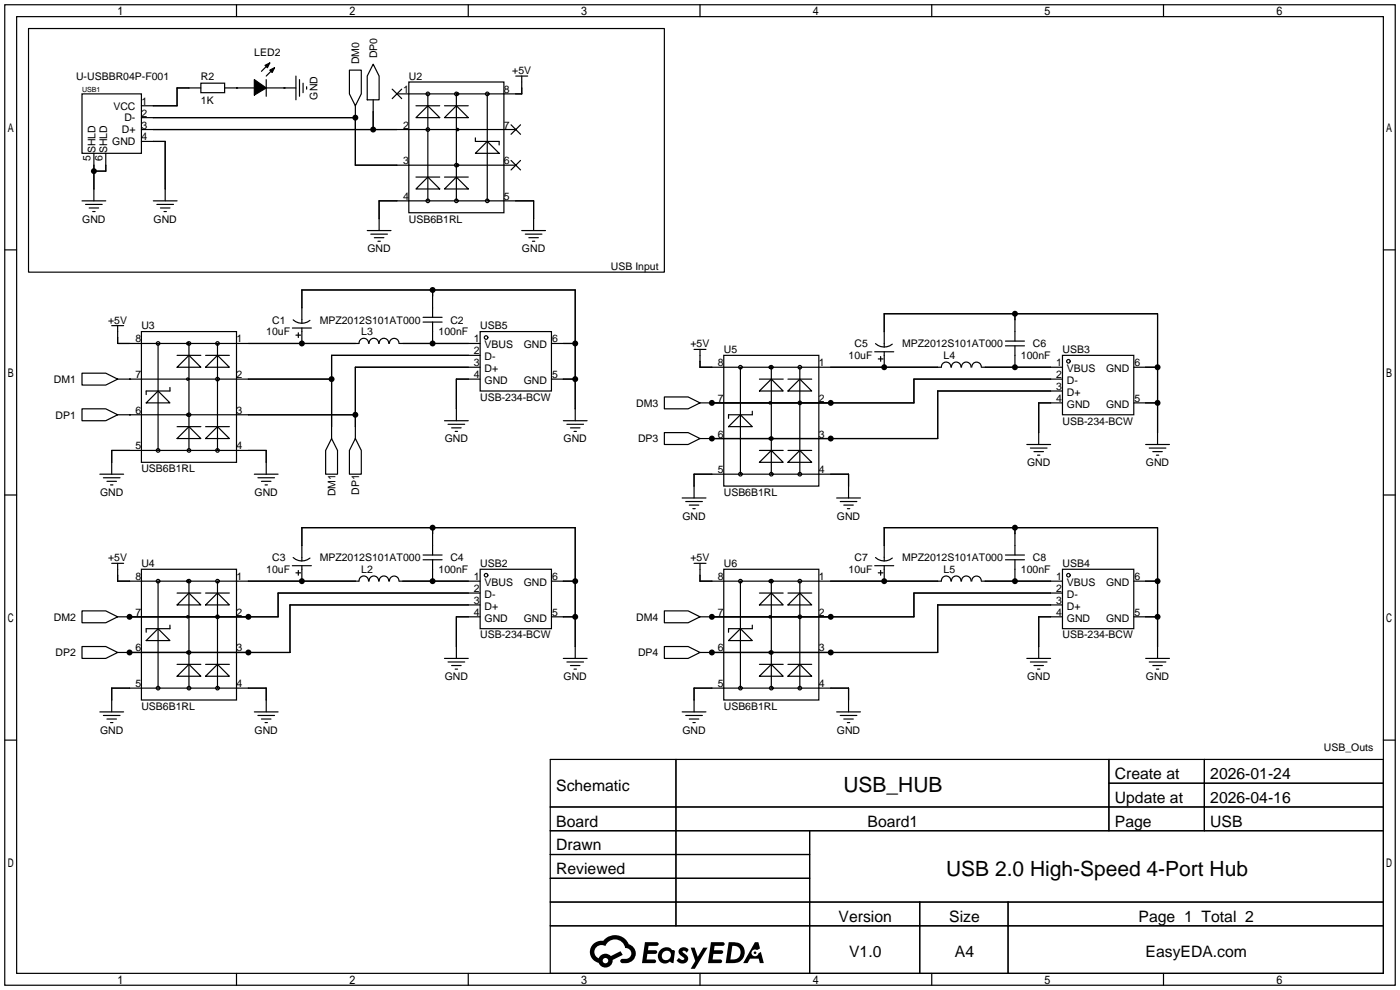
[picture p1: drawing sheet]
<svg xmlns="http://www.w3.org/2000/svg" width="299mm" height="212mm" viewBox="0 0 299 212" stroke-linecap="round" stroke-linejoin="round" font-family="sans-serif">
<g fill="none" stroke="#000" stroke-width=".25">
<path d="M1 1h297.2v209.6h-297.2zM3.6 3.6h292.1v204.4h-292.1zM6.1 6.1h135.9v52.1h-135.9zM42.9 17.8h5.1v2h-5.1zM42.9 18.8h-5.1v3.8h-7.6M48 18.8h6.4M50.5 18.8h.1M50.5 1v2.6M56.9 17v3.6M56.9 18.8h6.3M56.9 14.2l-1 1M57.9 15.2l-1 1.1"/>
<path d="M60.7 18.8h.1M63.2 16.3v5M64 17v3.6M64.8 17.8v2M65.5 18.5v.6M74.7 15h2.5v5.1l-1.3 2.5-1.2-2.5zM79.8 13.7l1.2 2.6v5h-2.5v-5zM83.8 19.1l2.1 2M85.9 19.1l-2.1 2M87.4 17.5h20.3v28h-20.3zM100.1 1v2.6M110.2 16.3h2.6"/>
<path d="M111.5 16.3v3.8h-26.7M149.6 1v2.6M199.1 1v2.6M248.7 1v2.6M17.5 20.1h12.7v12.7h-12.7zM20.1 32.8v10.1M22.6 32.8v3.8h-2.5M30.2 25.1h45.7M30.2 27.7h80M30.2 30.2h5.1v12.7M75.9 22.6v12.7h34.3M79.8 21.3v6.4"/>
<path d="M88.9 25.1l2.5-2.5 2.6 2.5zM88.9 22.6h5.1M88.9 37.8h5.1M91.4 20.1v22.8M95 25.1l2.5-2.5 2.6 2.5zM95 22.6h5.1M95 37.8h5.1M97.5 20.1v22.8M101.6 32.8l2.5-2.6 2.6 2.6zM101.6 29.5v.7h5.1v.8M104.1 20.1v22.8M109.2 34.3l2.1 2"/>
<path d="M109.2 26.7l2.1 2M111.3 34.3l-2.1 2M111.3 26.7l-2.1 2M1 53.4h2.6M17.5 42.9h5.1M18.3 43.7h3.5M19 44.4h2.1M19.8 45.2h.5M32.8 42.9h5M33.5 43.7h3.6M34.3 44.4h2M35.1 45.2h.5"/>
<path d="M78.5 49.3h5.1M79.2 50h3.6M80 50.8h2M80.8 51.6h.5M81 49.3v-6.4h33v6.4M88.9 40.4l2.5-2.6 2.6 2.6zM95 40.4l2.5-2.6 2.6 2.6zM111.5 49.3h5.1M112.3 50h3.5M113 50.8h2.1M113.8 51.6h.5M295.7 53.4h2.5"/>
<path d="M17.5 79.8h5.1l2.5 1.2-2.5 1.3h-5.1zM23.9 69.6h2.5M25.1 69.6v3.8h51.6a1.01 1.01 0 0 1 1.1-1.1 1.01 1.01 0 0 1 1 1.1M30.2 70.9h20.3v27.9h-20.3zM33.8 73.4v22.9M37.8 75.9h5.1M40.4 75.9l2.5 2.6h-5.1zM40.4 73.4v22.9M43.9 75.9h5.1M46.5 75.9l2.5 2.6h-5.1zM46.5 73.4v22.9M62.5 70.1h4"/>
<path d="M62.7 68.4a2.74 2.74 0 0 0 3.5 .1M63.2 71.6h1.1M63.8 71.1v1M64.5 69.1v-7.1h58.4v27.9M64.5 70.1v3.3M78.9 73.4a1.01 1.01 0 0 1 1-1.1 1.01 1.01 0 0 1 1 1.1M81 73.4a1.01 1.01 0 0 1 1.1-1.1 1.01 1.01 0 0 1 1 1.1M83.2 73.4a1.01 1.01 0 0 1 1-1.1 1.01 1.01 0 0 1 1.1 1.1M85.3 73.4h17.3M90.4 67.8h4.1M90.4 68.8h4.1M92.5 62v5.8"/>
<path d="M92.5 68.8v4.6M102.6 70.9h15.3v12.7h-15.3zM102.6 78.5h-26.7v15.2M102.6 75.9h-31.7v17.8M117.9 73.4h5M148.3 74.7h2.6M149.6 74.7v3.8h51.6M154.7 75.9h20.3v28h-20.3zM158.2 78.5v22.8M164.8 78.5v22.8M170.9 78.5v22.8M186.9 75.2h4.1"/>
<path d="M187.1 73.4a2.74 2.74 0 0 0 3.6 .2M187.7 76.7h1M188.2 76.2v1M189 74.2v-7.1h58.4v27.9M189 75.2v3.3M201.2 78.5a1.01 1.01 0 0 1 1-1.1 1.01 1.01 0 0 1 1 1.1M203.4 78.5a1.01 1.01 0 0 1 1-1.1 1.01 1.01 0 0 1 1 1.1M205.5 78.5a1.01 1.01 0 0 1 1-1.1 1.01 1.01 0 0 1 1 1.1M207.7 78.5a1.01 1.01 0 0 1 1-1.1 1.01 1.01 0 0 1 1 1.1M209.8 78.5h17.3M214.9 72.9h4M214.9 73.9h4"/>
<path d="M216.9 67.1v5.8M216.9 73.9v4.6M227.1 75.9h15.2v12.7h-15.2zM242.3 78.5h5.1M17.5 87.4h5.1l2.5 1.2-2.5 1.3h-5.1zM25.1 81h45.8M25.1 88.6h50.8M27.7 88.6h.1M27.7 81h.1M33.8 83.6l2.5 2.5h-5.1zM36.3 82.8v.8h-5.1v.7M37.8 91.2h5.1"/>
<path d="M40.4 91.2l2.5 2.5h-5.1zM43.9 91.2h5.1M46.5 91.2l2.5 2.5h-5.1zM70.9 93.7l1.2 2.6v5h-2.5v-5zM75.9 93.7l1.3 2.6v5h-2.5v-5zM95 89.9h5.1M95.8 90.7h3.5M96.5 91.4h2.1M97.3 92.2h.5M102.6 81h-5.1v8.9M117.9 81h5M120.4 89.9h5.1"/>
<path d="M121.2 90.7h3.5M121.9 91.4h2.1M122.7 92.2h.5M142 84.8h5.1l2.5 1.3-2.5 1.3h-5.1zM142 92.5h5.1l2.5 1.2-2.5 1.3h-5.1zM155.7 91.2l2.5-2.6 2.6 2.6zM160.8 87.9v.7h-5.1v.8M162.3 83.6l2.5-2.6 2.6 2.6zM162.3 81h5.1M162.3 96.3h5.1M164.8 96.3l2.6 2.5h-5.1zM168.4 83.6l2.5-2.6 2.6 2.6z"/>
<path d="M168.4 98.8l2.5-2.5 2.6 2.5zM168.4 81h5.1M168.4 96.3h5.1M219.5 95h5M220.2 95.8h3.6M221 96.5h2M221.7 97.3h.5M227.1 81h-31.8v5.1h-45.7M227.1 83.6h-26.7v10.1h-50.8M227.1 86.1h-5.1v8.9M242.3 86.1h5.1M244.9 95h5"/>
<path d="M245.6 95.8h3.6M246.4 96.5h2M247.1 97.3h.5M1 105.8h2.6M21.3 101.3h5.1M22.1 102.1h3.6M22.9 102.9h2M23.6 103.6h.5M23.9 101.3v-5h33v5M54.4 101.3h5M55.1 102.1h3.6M55.9 102.9h2"/>
<path d="M56.6 103.6h.5M62.7 119.2a2.74 2.74 0 0 0 3.5 .1M64.5 119.9v-7.1h58.4v27.9M90.4 118.6h4.1M90.4 119.6h4.1M92.5 112.8v5.8M92.5 119.6v4.6M145.8 106.4h5.1M146.6 107.2h3.5M147.3 107.9h2.1M148.1 108.7h.5M148.3 106.4v-5.1h33.1v5.1"/>
<path d="M178.8 106.4h5.1M179.6 107.2h3.5M180.3 107.9h2.1M181.1 108.7h.5M187.1 119.2a2.74 2.74 0 0 0 3.6 .1M189 119.9v-7.1h58.4v27.9M214.9 118.6h4M214.9 119.6h4M216.9 112.8v5.8M216.9 119.6v4.6M295.7 105.8h2.5M17.5 130.6h5.1l2.5 1.2-2.5 1.3h-5.1z"/>
<path d="M17.5 138.2h5.1l2.5 1.2-2.5 1.3h-5.1zM23.9 120.4h2.5M25.1 120.4v3.8h51.6M30.2 121.7h20.3v27.9h-20.3zM33.8 134.4l2.5 2.5h-5.1zM33.8 124.2v22.9M36.3 133.6v.8h-5.1v.7M37.8 129.3l2.6-2.6 2.5 2.6zM37.8 126.7h5.1M40.4 124.2v22.9M43.9 129.3l2.6-2.6 2.5 2.6zM43.9 126.7h5.1"/>
<path d="M46.5 124.2v22.9M62.5 120.9h4M63.2 122.4h1.1M63.8 121.9v1M64.5 120.9v3.3M76.7 124.2a1.01 1.01 0 0 1 1.1-1.1 1.01 1.01 0 0 1 1 1.1M78.9 124.2a1.01 1.01 0 0 1 1-1.1 1.01 1.01 0 0 1 1 1.1M81 124.2a1.01 1.01 0 0 1 1.1-1.1 1.01 1.01 0 0 1 1 1.1M83.2 124.2a1.01 1.01 0 0 1 1-1.1 1.01 1.01 0 0 1 1.1 1.1M85.3 124.2h17.3M102.6 121.7h15.3v12.7h-15.3zM102.6 131.8h-5.1v8.9"/>
<path d="M102.6 126.7h-43.2v5.1h-34.3M102.6 129.3h-40.6v10.1h-36.9M117.9 124.2h5M117.9 131.8h5M142 130.6h5.1l2.5 1.2-2.5 1.3h-5.1zM142 138.2h5.1l2.5 1.2-2.5 1.3h-5.1zM148.3 120.4h2.6M149.6 120.4v3.8h51.6M154.7 121.7h20.3v27.9h-20.3zM155.7 136.9l2.5-2.5 2.6 2.5zM158.2 124.2v22.9M160.8 133.6v.8h-5.1v.7"/>
<path d="M162.3 129.3l2.5-2.6 2.6 2.6zM162.3 126.7h5.1M164.8 124.2v22.9M168.4 129.3l2.5-2.6 2.6 2.6zM168.4 126.7h5.1M170.9 124.2v22.9M186.9 120.9h4.1M187.7 122.4h1M188.2 121.9v1M189 120.9v3.3M201.2 124.2a1.01 1.01 0 0 1 1-1.1 1.01 1.01 0 0 1 1 1.1M203.4 124.2a1.01 1.01 0 0 1 1-1.1 1.01 1.01 0 0 1 1 1.1"/>
<path d="M205.5 124.2a1.01 1.01 0 0 1 1-1.1 1.01 1.01 0 0 1 1 1.1M207.7 124.2a1.01 1.01 0 0 1 1-1.1 1.01 1.01 0 0 1 1 1.1M209.8 124.2h17.3M227.1 121.7h15.2v12.7h-15.2zM227.1 126.7h-31.8v5.1h-45.7M227.1 129.3h-26.7v10.1h-50.8M227.1 131.8h-5.1v8.9M242.3 124.2h5.1M242.3 131.8h5.1M1 158.2h2.6M21.3 152.1h5.1M22.1 152.9h3.6"/>
<path d="M22.9 153.7h2M23.6 154.4h.5M23.9 152.1v-5h33v5M37.8 144.5l2.6-2.5 2.5 2.5zM37.8 142h5.1M43.9 144.5l2.6-2.5 2.5 2.5zM43.9 142h5.1M54.4 152.1h5M55.1 152.9h3.6M55.9 153.7h2M56.6 154.4h.5M95 140.7h5.1"/>
<path d="M95.8 141.5h3.5M96.5 142.2h2.1M97.3 143h.5M120.4 140.7h5.1M121.2 141.5h3.5M121.9 142.2h2.1M122.7 143h.5M145.8 152.1h5.1M146.6 152.9h3.5M147.3 153.7h2.1M148.1 154.4h.5M148.3 152.1v-5h33.1v5"/>
<path d="M162.3 144.5l2.5-2.5 2.6 2.5zM162.3 142h5.1M168.4 144.5l2.5-2.5 2.6 2.5zM168.4 142h5.1M178.8 152.1h5.1M179.6 152.9h3.5M180.3 153.7h2.1M181.1 154.4h.5M219.5 140.7h5M220.2 141.5h3.6M221 142.2h2M221.7 143h.5"/>
<path d="M244.9 140.7h5M245.6 141.5h3.6M246.4 142.2h2M247.1 143h.5M295.7 158.2h2.5M117.6 162.3h178.1v45.7h-178.1zM117.6 172.5h178.1M117.6 177.5h178.1M144.5 162.3v35.6M173 177.5v30.5M237 162.3v15.2M237 167.4h58.7"/>
<path d="M257.4 162.3v15.2M117.6 182.6h55.4M117.6 192.8h178.1M117.6 187.7h55.4M117.6 197.9h178.1M196.6 192.8v15.2M215.4 192.8v15.2M50.5 208v2.6M100.1 208v2.6M149.6 208v2.6M199.1 208v2.6M248.7 208v2.6"/>
<circle cx="91.4" cy="20.1" r=".38"/>
<circle cx="91.4" cy="27.7" r=".38"/>
<circle cx="97.5" cy="20.1" r=".38"/>
<circle cx="97.5" cy="35.3" r=".38"/>
<circle cx="97.8" cy="35.3" r=".25"/>
<circle cx="97.8" cy="20.1" r=".25"/>
<circle cx="97.8" cy="27.7" r=".25"/>
<circle cx="104.1" cy="20.1" r=".38"/>
<circle cx="91.4" cy="42.9" r=".38"/>
<circle cx="97.5" cy="42.9" r=".38"/>
<circle cx="104.1" cy="42.9" r=".38"/>
<circle cx="33.8" cy="73.4" r=".38"/>
<circle cx="40.1" cy="73.4" r=".25"/>
<circle cx="40.4" cy="73.4" r=".38"/>
<circle cx="46.5" cy="73.4" r=".38"/>
<circle cx="103.9" cy="72.1" r=".38"/>
<circle cx="158.2" cy="78.5" r=".38"/>
<circle cx="164.6" cy="78.5" r=".25"/>
<circle cx="164.8" cy="78.5" r=".38"/>
<circle cx="170.9" cy="78.5" r=".38"/>
<circle cx="228.3" cy="77.2" r=".38"/>
<circle cx="33.8" cy="96.3" r=".38"/>
<circle cx="40.1" cy="88.6" r=".25"/>
<circle cx="40.1" cy="81" r=".25"/>
<circle cx="40.4" cy="96.3" r=".38"/>
<circle cx="40.4" cy="88.6" r=".38"/>
<circle cx="46.5" cy="96.3" r=".38"/>
<circle cx="46.5" cy="81" r=".38"/>
<circle cx="164.6" cy="93.7" r=".25"/>
<circle cx="164.6" cy="86.1" r=".25"/>
<circle cx="164.8" cy="93.7" r=".38"/>
<circle cx="170.9" cy="86.1" r=".38"/>
<circle cx="158.2" cy="101.3" r=".38"/>
<circle cx="164.8" cy="101.3" r=".38"/>
<circle cx="170.9" cy="101.3" r=".38"/>
<circle cx="33.8" cy="124.2" r=".38"/>
<circle cx="40.1" cy="131.8" r=".25"/>
<circle cx="40.1" cy="139.4" r=".25"/>
<circle cx="40.1" cy="124.2" r=".25"/>
<circle cx="40.4" cy="139.4" r=".38"/>
<circle cx="40.4" cy="124.2" r=".38"/>
<circle cx="46.5" cy="131.8" r=".38"/>
<circle cx="46.5" cy="124.2" r=".38"/>
<circle cx="103.9" cy="122.9" r=".38"/>
<circle cx="158.2" cy="124.2" r=".38"/>
<circle cx="164.6" cy="131.8" r=".25"/>
<circle cx="164.6" cy="139.4" r=".25"/>
<circle cx="164.6" cy="124.2" r=".25"/>
<circle cx="164.8" cy="139.4" r=".38"/>
<circle cx="164.8" cy="124.2" r=".38"/>
<circle cx="170.9" cy="131.8" r=".38"/>
<circle cx="170.9" cy="124.2" r=".38"/>
<circle cx="228.3" cy="122.9" r=".38"/>
<circle cx="33.8" cy="147.1" r=".38"/>
<circle cx="40.4" cy="147.1" r=".38"/>
<circle cx="46.5" cy="147.1" r=".38"/>
<circle cx="158.2" cy="147.1" r=".38"/>
<circle cx="164.8" cy="147.1" r=".38"/>
<circle cx="170.9" cy="147.1" r=".38"/>
</g>
<g fill="#000">
<path d="M137.8 201.4h1.7a1.31 1.31 0 0 1 1.2 .2 .4 .4 0 0 1-.3 .5l-1.8 .1-.1 .9h1.6a.4 .4 0 0 1 .4 .4 .4 .4 0 0 1-.5 .4h-1.6l-.2 1.2h1.4a.46 .46 0 0 1 .5 0 .46 .46 0 0 1 .1 .5l-.4 .2h-2.6zM145.3 202.7a1.3 1.3 0 0 1 1.9 .3l-.4 .6a.54 .54 0 0 0-.9-.2l.1 .2a1.34 1.34 0 0 1 .9 1.8 1.47 1.47 0 0 1-2.3-.1l.5-.6 .8 .5a.31 .31 0 0 0 .4-.3 .31 .31 0 0 0-.3-.4 1.12 1.12 0 0 1-.7-1.8zM147.6 202.5h.9l.6 2 1.2-2h.9l-2.7 4.6h-.9l1-1.7zM151.9 201.4h1.7a1.32 1.32 0 0 1 1.2 .2 .39 .39 0 0 1-.3 .5l-1.8 .1-.1 .9h1.6a.4 .4 0 0 1 .4 .4 .4 .4 0 0 1-.4 .4h-1.7l-.2 1.2h1.4a.46 .46 0 0 1 .5 0 .46 .46 0 0 1 .1 .5l-.4 .2h-2.6zM161.3 201.4h.8l.3 1.3-.6 .4a.75 .75 0 0 0-1.1 .3 .75 .75 0 0 0 .5 1 .75 .75 0 0 0 .9-.7l.5-.2 .6 2.3h-.8l-.3-.9h-1.8l-.5 .9h-1z"/>
<path d="M126.8 201.8a2.37 2.37 0 0 0 1.1 4 1.54 1.54 0 0 0 1.8 1 1.54 1.54 0 0 0 1.2-1.6l2.2-1.1-.5-.8-2 1a1.57 1.57 0 0 0-2.7 .5 1.5 1.5 0 0 1-.7-2.1 1.5 1.5 0 0 1 2.2-.5 2.23 2.23 0 0 1 2.3-1.4 2.23 2.23 0 0 1 2 1.8 1.16 1.16 0 0 1 1.2 1.1 1.16 1.16 0 0 1-1.1 1.2h-.7a.47 .47 0 0 0-.5 .4 .47 .47 0 0 0 .4 .5 2.17 2.17 0 0 0 2.5-.9 2.17 2.17 0 0 0-.3-2.7l-.8-.4a3.2 3.2 0 0 0-5.5-.7l-1.1 .1zM128.8 205.3a.6 .6 0 0 1 1.2 0 .6 .6 0 0 1-1.2 0z"/>
<path d="M141.2 203a1.6 1.6 0 0 0-.3 2.3 1.6 1.6 0 0 0 2.3 .2l.7 .3 .3-2.4-.1-.3-.5-.1a1.58 1.58 0 0 0-2.4 0zM141.8 203.5a.98 .98 0 0 1 1.6 .4 .98 .98 0 0 1-1.1 1.3 .94 .94 0 0 1-.9-.7 .94 .94 0 0 1 .4-1z"/>
<path d="M155.7 201.4l-.6 4.4h1.5a2.27 2.27 0 0 0 2.6-2.2 2.27 2.27 0 0 0-2.7-2.2zM156.5 202.1a1.5 1.5 0 0 1 1.8 1.6 1.5 1.5 0 0 1-1.9 1.4h-.3z"/>
<circle cx="20.1" cy="36.6" r=".63"/>
<circle cx="75.9" cy="25.1" r=".63"/>
<circle cx="79.8" cy="27.7" r=".63"/>
<circle cx="64.5" cy="73.4" r=".63"/>
<circle cx="92.5" cy="73.4" r=".63"/>
<circle cx="92.5" cy="62" r=".63"/>
<circle cx="122.9" cy="73.4" r=".63"/>
<circle cx="189" cy="78.5" r=".63"/>
<circle cx="216.9" cy="67.1" r=".63"/>
<circle cx="216.9" cy="78.5" r=".63"/>
<circle cx="247.4" cy="78.5" r=".63"/>
<circle cx="70.9" cy="81" r=".63"/>
<circle cx="75.9" cy="88.6" r=".63"/>
<circle cx="122.9" cy="81" r=".63"/>
<circle cx="152.1" cy="93.7" r=".63"/>
<circle cx="152.1" cy="86.1" r=".63"/>
<circle cx="177.5" cy="93.7" r=".63"/>
<circle cx="177.5" cy="86.1" r=".63"/>
<circle cx="247.4" cy="86.1" r=".63"/>
<circle cx="92.5" cy="112.8" r=".63"/>
<circle cx="216.9" cy="112.8" r=".63"/>
<circle cx="27.7" cy="131.8" r=".63"/>
<circle cx="27.7" cy="139.4" r=".63"/>
<circle cx="53.1" cy="131.8" r=".63"/>
<circle cx="53.1" cy="139.4" r=".63"/>
<circle cx="64.5" cy="124.2" r=".63"/>
<circle cx="92.5" cy="124.2" r=".63"/>
<circle cx="122.9" cy="131.8" r=".63"/>
<circle cx="122.9" cy="124.2" r=".63"/>
<circle cx="152.1" cy="131.8" r=".63"/>
<circle cx="152.1" cy="139.4" r=".63"/>
<circle cx="177.5" cy="131.8" r=".63"/>
<circle cx="177.5" cy="139.4" r=".63"/>
<circle cx="189" cy="124.2" r=".63"/>
<circle cx="216.9" cy="124.2" r=".63"/>
<circle cx="247.4" cy="131.8" r=".63"/>
<circle cx="247.4" cy="124.2" r=".63"/>
<circle cx="161.4" cy="203.6" r=".28"/>
</g>
<path d="M56.6 14l1.1-.5-.6 1zM57.7 15l1-.5-.5 1zM54.4 17l2.5 1.8-2.5 1.5z" fill="#000" stroke="#000" stroke-width=".25"/>
<g font-size="4.5">
<text x="180.3" y="169.4">USB_HUB</text>
<text x="202.2" y="187.1">USB 2.0 High-Speed 4-Port Hub</text>
</g>
<g font-size="3.4">
<text x="238.3" y="166.5">Create at</text>
<text x="258.7" y="166.5">2026-01-24</text>
<text x="118.9" y="169">Schematic</text>
<text x="238.3" y="171.6">Update at</text>
<text x="258.7" y="171.6">2026-04-16</text>
<text x="118.9" y="176.6">Board</text>
<text x="185.4" y="176.6">Board1</text>
<text x="238.3" y="176.6">Page</text>
<text x="258.7" y="176.6">USB</text>
<text x="118.9" y="181.7">Drawn</text>
<text x="118.9" y="186.8">Reviewed</text>
<text x="179.2" y="197">Version</text>
<text x="202.9" y="197">Size</text>
<text x="243.3" y="197">Page 1 Total 2</text>
<text x="181.5" y="204.6">V1.0</text>
<text x="204.1" y="204.6">A4</text>
<text x="244.8" y="204.6">EasyEDA.com</text>
</g>
<g font-size="2.2">
<text x="54.4" y="12">LED2</text>
<text x="16.3" y="17.1">U-USBBR04P-F001</text>
<text x="42.9" y="17.1">R2</text>
<text x="76.8" y="13.7" transform="rotate(-90 76.8 13.7)">DM0</text>
<text x="80.6" y="12.4" transform="rotate(-90 80.6 12.4)">DP0</text>
<text x="87.4" y="17.1">U2</text>
<text x="109.5" y="15.8">+5V</text>
<text x="24.2" y="23.4">VCC</text>
<text x="30.2" y="22.4">1</text>
<text x="42.9" y="22.2">1K</text>
<text x="67.9" y="21.3" transform="rotate(-90 67.9 21.3)">GND</text>
<text x="86.1" y="19.9">1</text>
<text x="107.7" y="19.9">8</text>
<text x="26" y="28.5">D+</text>
<text x="26.6" y="25.9">D-</text>
<text x="30.2" y="24.9">2</text>
<text x="30.2" y="27.5">3</text>
<text x="86.1" y="27.5">2</text>
<text x="107.7" y="27.5">7</text>
<text x="19.4" y="34.5" transform="rotate(-90 19.4 34.5)">5</text>
<text x="20.4" y="32.7" transform="rotate(-90 20.4 32.7)">SHLD</text>
<text x="21.9" y="34.5" transform="rotate(-90 21.9 34.5)">6</text>
<text x="22.9" y="32.7" transform="rotate(-90 22.9 32.7)">SHLD</text>
<text x="24" y="31">GND</text>
<text x="30.2" y="30">4</text>
<text x="86.1" y="35.1">3</text>
<text x="107.7" y="35.1">6</text>
<text x="17.6" y="47.6">GND</text>
<text x="32.8" y="47.6">GND</text>
<text x="86.1" y="42.7">4</text>
<text x="87.4" y="47.6">USB6B1RL</text>
<text x="107.7" y="42.7">5</text>
<text x="78.5" y="53.9">GND</text>
<text x="111.6" y="53.9">GND</text>
<text x="130.6" y="57.7">USB Input</text>
<text x="23.1" y="69.1">+5V</text>
<text x="30.2" y="70.4">U3</text>
<text x="56.9" y="71.7">10uF</text>
<text x="58.2" y="69.1">C1</text>
<text x="68.3" y="69.1">MPZ2012S101AT000</text>
<text x="77.2" y="71.7">L3</text>
<text x="93.7" y="71.7">100nF</text>
<text x="96.3" y="69.1">C2</text>
<text x="102.6" y="70.4">USB5</text>
<text x="29" y="73.2">8</text>
<text x="50.5" y="73.2">1</text>
<text x="101.2" y="73.2">1</text>
<text x="101.2" y="75.7">2</text>
<text x="103.6" y="74.5">VBUS</text>
<text x="103.6" y="77">D-</text>
<text x="111.9" y="74.5">GND</text>
<text x="118" y="73.2">6</text>
<text x="147.6" y="74.2">+5V</text>
<text x="154.7" y="75.5">U5</text>
<text x="181.4" y="76.8">10uF</text>
<text x="182.6" y="74.2">C5</text>
<text x="192.8" y="74.2">MPZ2012S101AT000</text>
<text x="201.7" y="76.8">L4</text>
<text x="218.2" y="76.8">100nF</text>
<text x="220.7" y="74.2">C6</text>
<text x="227.1" y="75.5">USB3</text>
<text x="11.5" y="81.8">DM1</text>
<text x="29" y="80.8">7</text>
<text x="50.5" y="80.8">2</text>
<text x="101.2" y="78.3">3</text>
<text x="101.2" y="80.8">4</text>
<text x="103.6" y="79.5">D+</text>
<text x="103.6" y="82.1">GND</text>
<text x="111.9" y="82.1">GND</text>
<text x="118" y="80.8">5</text>
<text x="153.4" y="78.3">8</text>
<text x="175" y="78.3">1</text>
<text x="225.7" y="78.3">1</text>
<text x="225.7" y="80.8">2</text>
<text x="225.7" y="83.4">3</text>
<text x="228" y="79.5">VBUS</text>
<text x="228" y="82.1">D-</text>
<text x="236.4" y="79.5">GND</text>
<text x="242.4" y="78.3">6</text>
<text x="11.9" y="89.5">DP1</text>
<text x="29" y="88.4">6</text>
<text x="50.5" y="88.4">3</text>
<text x="102.6" y="85.7">USB-234-BCW</text>
<text x="136" y="86.9">DM3</text>
<text x="153.4" y="85.9">7</text>
<text x="175" y="85.9">2</text>
<text x="225.7" y="85.9">4</text>
<text x="228" y="84.6">D+</text>
<text x="228" y="87.2">GND</text>
<text x="236.4" y="87.2">GND</text>
<text x="242.4" y="85.9">5</text>
<text x="95" y="94.5">GND</text>
<text x="120.4" y="94.5">GND</text>
<text x="136.4" y="94.5">DP3</text>
<text x="153.4" y="93.5">6</text>
<text x="175" y="93.5">3</text>
<text x="227.1" y="90.7">USB-234-BCW</text>
<text x="29" y="96.1">5</text>
<text x="30.2" y="100.9">USB6B1RL</text>
<text x="50.5" y="96.1">4</text>
<text x="153.4" y="101.1">5</text>
<text x="175" y="101.1">4</text>
<text x="219.5" y="99.6">GND</text>
<text x="244.9" y="99.6">GND</text>
<text x="21.4" y="106">GND</text>
<text x="54.4" y="106">GND</text>
<text x="71.7" y="106.1" transform="rotate(-90 71.7 106.1)">DM1</text>
<text x="76.8" y="105.7" transform="rotate(-90 76.8 105.7)">DP1</text>
<text x="154.7" y="106">USB6B1RL</text>
<text x="145.8" y="111.1">GND</text>
<text x="178.9" y="111.1">GND</text>
<text x="23.1" y="119.9">+5V</text>
<text x="58.2" y="119.9">C3</text>
<text x="68.3" y="119.9">MPZ2012S101AT000</text>
<text x="96.3" y="119.9">C4</text>
<text x="147.6" y="119.9">+5V</text>
<text x="182.6" y="119.9">C7</text>
<text x="192.8" y="119.9">MPZ2012S101AT000</text>
<text x="220.7" y="119.9">C8</text>
<text x="29" y="124">8</text>
<text x="30.2" y="121.2">U4</text>
<text x="50.5" y="124">1</text>
<text x="56.9" y="122.5">10uF</text>
<text x="77.2" y="122.5">L2</text>
<text x="93.7" y="122.5">100nF</text>
<text x="101.2" y="124">1</text>
<text x="102.6" y="121.2">USB2</text>
<text x="103.6" y="125.3">VBUS</text>
<text x="111.9" y="125.3">GND</text>
<text x="118" y="124">6</text>
<text x="153.4" y="124">8</text>
<text x="154.7" y="121.2">U6</text>
<text x="175" y="124">1</text>
<text x="181.4" y="122.5">10uF</text>
<text x="201.7" y="122.5">L5</text>
<text x="218.2" y="122.5">100nF</text>
<text x="225.7" y="124">1</text>
<text x="227.1" y="121.2">USB4</text>
<text x="228" y="125.3">VBUS</text>
<text x="236.4" y="125.3">GND</text>
<text x="242.4" y="124">6</text>
<text x="29" y="131.6">7</text>
<text x="50.5" y="131.6">2</text>
<text x="101.2" y="126.5">2</text>
<text x="101.2" y="129.1">3</text>
<text x="101.2" y="131.6">4</text>
<text x="103.6" y="127.8">D-</text>
<text x="103.6" y="130.3">D+</text>
<text x="118" y="131.6">5</text>
<text x="153.4" y="131.6">7</text>
<text x="175" y="131.6">2</text>
<text x="225.7" y="126.5">2</text>
<text x="225.7" y="129.1">3</text>
<text x="225.7" y="131.6">4</text>
<text x="228" y="127.8">D-</text>
<text x="228" y="130.3">D+</text>
<text x="242.4" y="131.6">5</text>
<text x="11.5" y="132.6">DM2</text>
<text x="102.6" y="136.5">USB-234-BCW</text>
<text x="103.6" y="132.9">GND</text>
<text x="111.9" y="132.9">GND</text>
<text x="136" y="132.6">DM4</text>
<text x="227.1" y="136.5">USB-234-BCW</text>
<text x="228" y="132.9">GND</text>
<text x="236.4" y="132.9">GND</text>
<text x="11.9" y="140.3">DP2</text>
<text x="29" y="139.2">6</text>
<text x="50.5" y="139.2">3</text>
<text x="136.4" y="140.3">DP4</text>
<text x="153.4" y="139.2">6</text>
<text x="175" y="139.2">3</text>
<text x="29" y="146.9">5</text>
<text x="50.5" y="146.9">4</text>
<text x="95" y="145.3">GND</text>
<text x="120.4" y="145.3">GND</text>
<text x="153.4" y="146.9">5</text>
<text x="175" y="146.9">4</text>
<text x="219.5" y="145.3">GND</text>
<text x="244.9" y="145.3">GND</text>
<text x="30.2" y="151.7">USB6B1RL</text>
<text x="154.7" y="151.7">USB6B1RL</text>
<text x="21.4" y="156.8">GND</text>
<text x="54.4" y="156.8">GND</text>
<text x="145.8" y="156.8">GND</text>
<text x="178.9" y="156.8">GND</text>
<text x="283" y="160.6">USB_Outs</text>
</g>
<text font-size="1.5" x="17.5" y="19.8">USB1</text>
</svg>
